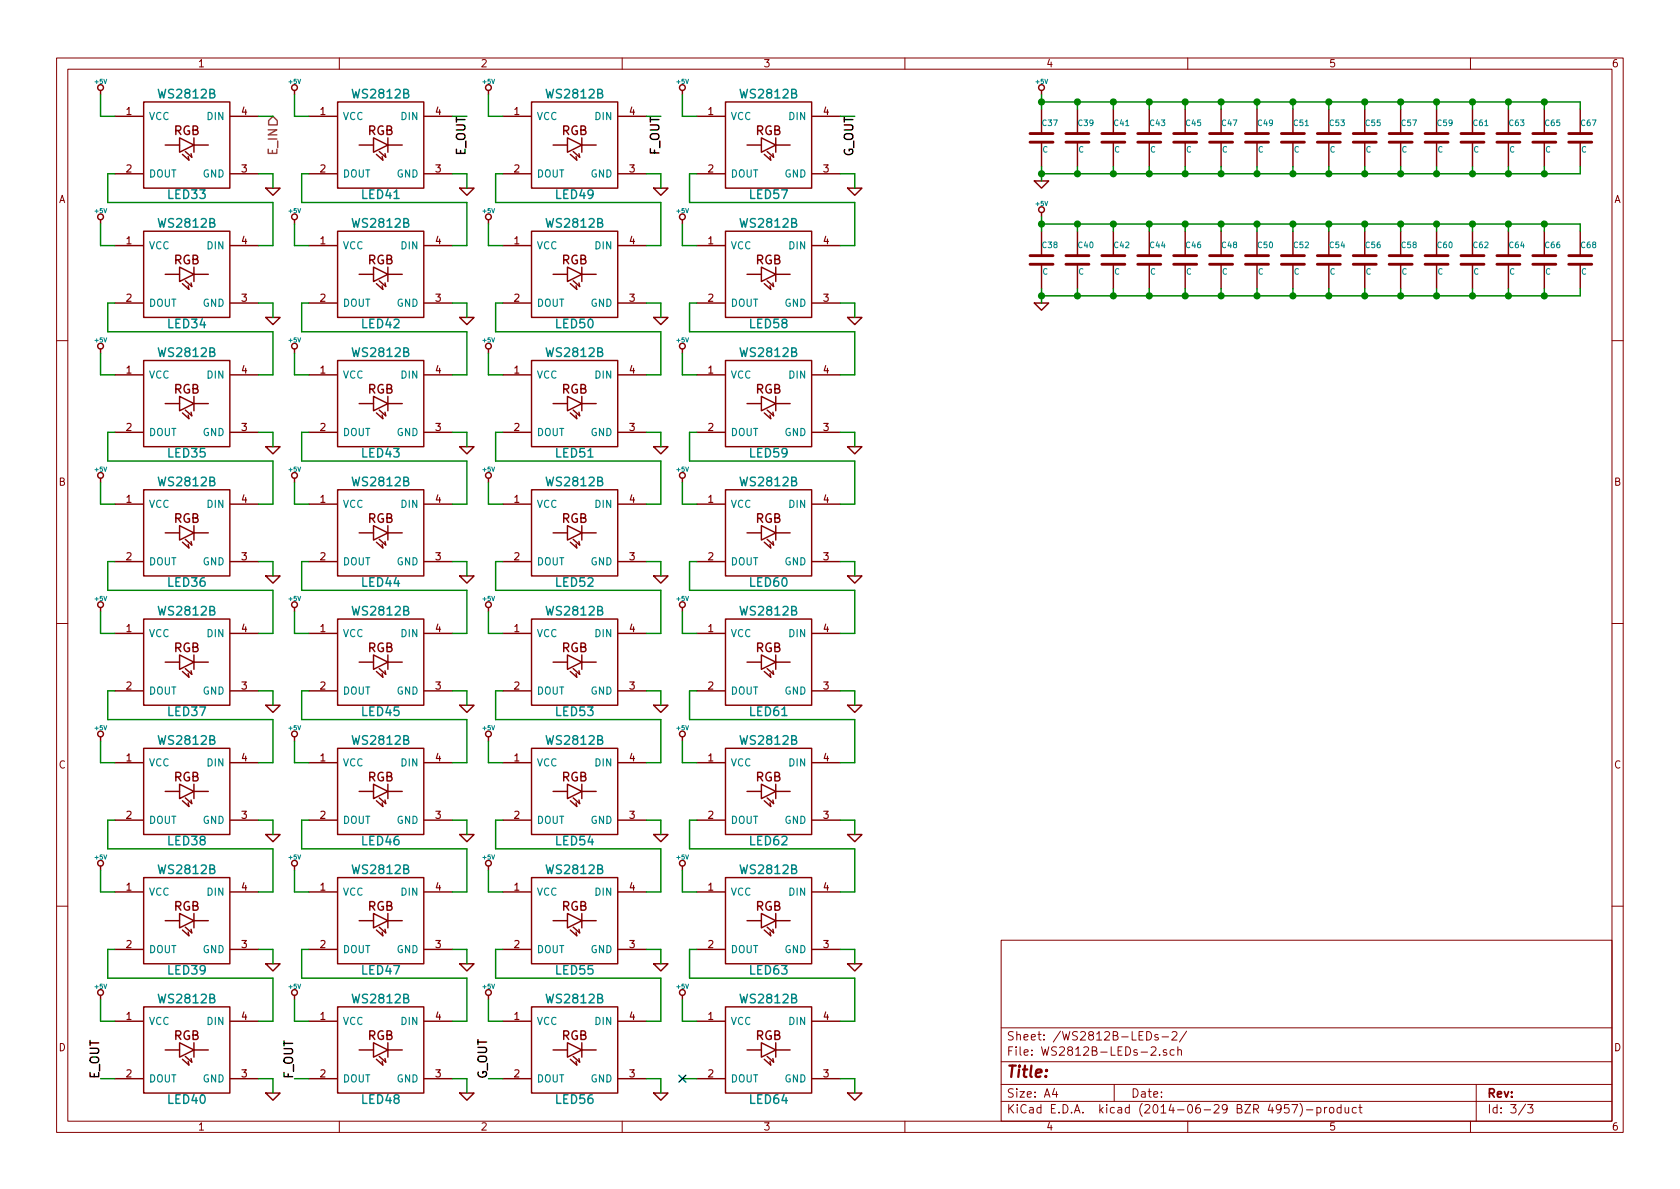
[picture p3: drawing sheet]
<svg xmlns="http://www.w3.org/2000/svg" width="297mm" height="210mm" viewBox="0 0 297 210" stroke-linecap="round" stroke-linejoin="round" font-family="sans-serif">
<g fill="none" stroke="#840000" stroke-width=".18">
<path d="M10 10.3h277v189.9h-277zM12 12.2h273v186.1h-273zM60 10.3v1.9M110 10.3v1.9M160 10.3v1.9M210 10.3v1.9M260 10.3v1.9M10 60.2h2M285 60.2h2M10 110.3h2M285 110.3h2M10 160.2h2"/>
<path d="M177 166.3h108v32h-108zM285 160.2h2M60 198.3v1.9M110 198.3v1.9M160 198.3v1.9M177 194.8h108M177 191.8h108M177 187.8h108M177 181.8h108M186.4 192.5l-.3 1h.9M186.8 193v1M197 191.8v3"/>
<path d="M202.7 182.4a.76 .76 0 0 1 .9 .8 .76 .76 0 0 1-.9 .7zM203.5 185.3l.3-.2h.3l.3 .4-.9 1.1h.9M204.7 183a.37 .37 0 0 0-.5 .1v.3l.5 .1 .1 .1-.2 .3-.4-.1M205 186.5v.1M205.5 183.4h1.1M206.2 185.7a.37 .37 0 0 0-.5 .1v.2l.5 .2 .1 .1-.2 .3-.4-.1M207.2 182.6l.3-.2h.3l.3 .4-.9 1.1h.9M207.6 185.7l-.4-.1-.3 .3 .1 .6 .2 .1 .4-.1M208.3 185.7l.2-.1 .3 .1 .1 .9M208.3 185.1v1.5M209.8 182.3l-1.3 2M210 198.3v1.9"/>
<path d="M227.9 195.3h-.7l-.1 .7 .2-.1 .5 .1 .1 .2v.5l-.2 .1-.6-.1M228.4 195.3h1l-.6 1.5M229.8 195.1a1.71 1.71 0 0 1 0 2.3M231 196.3h1.1M232.8 195.9l.5-.1 .3 .3-.2 .6h-.6M232.8 195.8v1.5M234.2 195.8v1M234.6 195.8l-.4 .3M235.1 196l.2-.2 .5 .2v.5l-.1 .2-.4 .1-.2-.1zM237.1 195.9l-.4-.1-.3 .3 .1 .6 .2 .1 .4-.1M237.1 195.3v1.5M237.8 195.8l.1 .9 .4 .1 .2-.1"/>
<path d="M238.5 195.8v1M239.8 195.9l-.4-.1-.3 .3 .1 .6 .2 .1 .4-.1M240.3 195.8h.5M240.5 195.3v1.3l.3 .2M260 198.3v1.9M261 191.8v6.5M269.7 195.2l-1.2 2M270.1 195.3h.9l-.5 .6 .5 .1v.7l-.2 .1-.7-.1"/>
</g>
<path d="M47.5 21.3l.8-.7 .7 .7v.8h-1.5z" fill="none" stroke="#848400" stroke-width=".25"/>
<g fill="none" stroke="#840000" stroke-width=".25">
<path d="M17.8 16v.8M25.4 18h15.2v15.3h-15.2zM52.1 16v.8M59.7 18h15.2v15.3h-15.2zM86.4 16v.8M94 18h15.2v15.3h-15.2zM120.6 16v.8M128.3 18h15.2v15.3h-15.2zM184.1 16v.8M184.1 19.3v4.3M190.5 19.3v4.3M196.8 19.3v4.3"/>
<path d="M203.2 19.3v4.3M209.5 19.3v4.3M215.9 19.3v4.3M222.2 19.3v4.3M228.6 19.3v4.3M234.9 19.3v4.3M241.3 19.3v4.3M247.6 19.3v4.3M254 19.3v4.3M260.3 19.3v4.3M266.7 19.3v4.3M273 19.3v4.3"/>
<path d="M279.4 19.3v4.3M17.8 38.9v.7M20.3 20.6h5M20.3 30.7h5M29.2 25.6h2.5M31.7 24.4l2.6 1.2-2.6 1.3zM32.3 27.3l1.1 1-.1-.6M32.8 26.8l1.1 1-.1-.6M34.3 24.4v2.5zM34.3 25.6h2.5M40.7 20.6h5M40.7 30.7h5"/>
<path d="M47 33.3h2.5l-1.2 1.2zM52.1 38.9v.7M54.6 20.6h5M54.6 30.7h5M63.5 25.6h2.5M66 24.4l2.6 1.2-2.6 1.3zM66.5 27.3l1.2 1-.1-.6M67.1 26.8l1.1 1-.1-.6M68.6 24.4v2.5zM68.6 25.6h2.5M75 20.6h5M75 30.7h5"/>
<path d="M81.3 33.3h2.5l-1.3 1.2zM86.4 38.9v.7M88.9 20.6h5M88.9 30.7h5M97.8 25.6h2.5M100.3 24.4l2.6 1.2-2.6 1.3zM100.8 27.3l1.2 1-.1-.6M101.3 26.8l1.2 1-.1-.6M102.9 24.4v2.5zM102.9 25.6h2.5M109.3 20.6h5M109.3 30.7h5"/>
<path d="M115.6 33.3h2.5l-1.3 1.2zM120.6 38.9v.7M123.2 20.6h5M123.2 30.7h5M132.1 25.6h2.5M134.6 24.4l2.6 1.2-2.6 1.3zM135.1 27.3l1.2 1-.2-.6M135.6 26.8l1.2 1-.1-.6M137.2 24.4v2.5zM137.2 25.6h2.5M143.6 20.6h5M143.6 30.7h5"/>
<path d="M149.9 33.3h2.5l-1.3 1.2zM182.9 32h2.5l-1.3 1.3zM184.1 37.6v.7M184.1 25.1v4.4M190.5 25.1v4.4M196.8 25.1v4.4M203.2 25.1v4.4M209.5 25.1v4.4M215.9 25.1v4.4M222.2 25.1v4.4M228.6 25.1v4.4M234.9 25.1v4.4"/>
<path d="M241.3 25.1v4.4M247.6 25.1v4.4M254 25.1v4.4M260.3 25.1v4.4M266.7 25.1v4.4M273 25.1v4.4M279.4 25.1v4.4M20.3 43.4h5M20.3 53.6h5M25.4 40.9h15.2v15.2h-15.2zM29.2 48.5h2.5M31.7 47.2l2.6 1.3-2.6 1.3z"/>
<path d="M32.3 50.2l1.1 1-.1-.7M32.8 49.7l1.1 1-.1-.7M34.3 47.2v2.6zM34.3 48.5h2.5M40.7 43.4h5M40.7 53.6h5M47 56.1h2.5l-1.2 1.3zM54.6 43.4h5M54.6 53.6h5M59.7 40.9h15.2v15.2h-15.2zM63.5 48.5h2.5M66 47.2l2.6 1.3-2.6 1.3z"/>
<path d="M66.5 50.2l1.2 1-.1-.7M67.1 49.7l1.1 1-.1-.7M68.6 47.2v2.6zM68.6 48.5h2.5M75 43.4h5M75 53.6h5M81.3 56.1h2.5l-1.3 1.3zM88.9 43.4h5M88.9 53.6h5M94 40.9h15.2v15.2h-15.2zM97.8 48.5h2.5M100.3 47.2l2.6 1.3-2.6 1.3z"/>
<path d="M100.8 50.2l1.2 1-.1-.7M101.3 49.7l1.2 1-.1-.7M102.9 47.2v2.6zM102.9 48.5h2.5M109.3 43.4h5M109.3 53.6h5M115.6 56.1h2.5l-1.3 1.3zM123.2 43.4h5M123.2 53.6h5M128.3 40.9h15.2v15.2h-15.2zM132.1 48.5h2.5M134.6 47.2l2.6 1.3-2.6 1.3z"/>
<path d="M135.1 50.2l1.2 1-.2-.7M135.6 49.7l1.2 1-.1-.7M137.2 47.2v2.6zM137.2 48.5h2.5M143.6 43.4h5M143.6 53.6h5M149.9 56.1h2.5l-1.3 1.3zM182.9 53.6h2.5l-1.3 1.3zM184.1 40.9v4.3M184.1 46.7v4.3M190.5 40.9v4.3M190.5 46.7v4.3"/>
<path d="M196.8 40.9v4.3M196.8 46.7v4.3M203.2 40.9v4.3M203.2 46.7v4.3M209.5 40.9v4.3M209.5 46.7v4.3M215.9 40.9v4.3M215.9 46.7v4.3M222.2 40.9v4.3M222.2 46.7v4.3M228.6 40.9v4.3M228.6 46.7v4.3"/>
<path d="M234.9 40.9v4.3M234.9 46.7v4.3M241.3 40.9v4.3M241.3 46.7v4.3M247.6 40.9v4.3M247.6 46.7v4.3M254 40.9v4.3M254 46.7v4.3M260.3 40.9v4.3M260.3 46.7v4.3M266.7 40.9v4.3M266.7 46.7v4.3"/>
<path d="M273 40.9v4.3M273 46.7v4.3M279.4 40.9v4.3M279.4 46.7v4.3M17.8 61.7v.8M20.3 66.3h5M20.3 76.4h5M25.4 63.7h15.2v15.3h-15.2zM29.2 71.4h2.5M31.7 70.1l2.6 1.3-2.6 1.2zM32.3 73l1.1 1-.1-.6M32.8 72.5l1.1 1-.1-.6"/>
<path d="M34.3 70.1v2.5zM34.3 71.4h2.5M40.7 66.3h5M40.7 76.4h5M47 79h2.5l-1.2 1.3zM52.1 61.7v.8M54.6 66.3h5M54.6 76.4h5M59.7 63.7h15.2v15.3h-15.2zM63.5 71.4h2.5M66 70.1l2.6 1.3-2.6 1.2zM66.5 73l1.2 1-.1-.6"/>
<path d="M67.1 72.5l1.1 1-.1-.6M68.6 70.1v2.5zM68.6 71.4h2.5M75 66.3h5M75 76.4h5M81.3 79h2.5l-1.3 1.3zM86.4 61.7v.8M88.9 66.3h5M88.9 76.4h5M94 63.7h15.2v15.3h-15.2zM97.8 71.4h2.5M100.3 70.1l2.6 1.3-2.6 1.2z"/>
<path d="M100.8 73l1.2 1-.1-.6M101.3 72.5l1.2 1-.1-.6M102.9 70.1v2.5zM102.9 71.4h2.5M109.3 66.3h5M109.3 76.4h5M115.6 79h2.5l-1.3 1.3zM120.6 61.7v.8M123.2 66.3h5M123.2 76.4h5M128.3 63.7h15.2v15.3h-15.2zM132.1 71.4h2.5"/>
<path d="M134.6 70.1l2.6 1.3-2.6 1.2zM135.1 73l1.2 1-.2-.6M135.6 72.5l1.2 1-.1-.6M137.2 70.1v2.5zM137.2 71.4h2.5M143.6 66.3h5M143.6 76.4h5M149.9 79h2.5l-1.3 1.3zM17.8 84.6v.7M20.3 89.1h5M20.3 99.3h5M25.4 86.6h15.2v15.2h-15.2z"/>
<path d="M29.2 94.2h2.5M31.7 93l2.6 1.2-2.6 1.3zM32.3 95.9l1.1 1-.1-.6M32.8 95.4l1.1 1-.1-.6M34.3 93v2.5zM34.3 94.2h2.5M40.7 89.1h5M40.7 99.3h5M52.1 84.6v.7M54.6 89.1h5M54.6 99.3h5M59.7 86.6h15.2v15.2h-15.2z"/>
<path d="M63.5 94.2h2.5M66 93l2.6 1.2-2.6 1.3zM66.5 95.9l1.2 1-.1-.6M67.1 95.4l1.1 1-.1-.6M68.6 93v2.5zM68.6 94.2h2.5M75 89.1h5M75 99.3h5M86.4 84.6v.7M88.9 89.1h5M88.9 99.3h5M94 86.6h15.2v15.2h-15.2z"/>
<path d="M97.8 94.2h2.5M100.3 93l2.6 1.2-2.6 1.3zM100.8 95.9l1.2 1-.1-.6M101.3 95.4l1.2 1-.1-.6M102.9 93v2.5zM102.9 94.2h2.5M109.3 89.1h5M109.3 99.3h5M120.6 84.6v.7M123.2 89.1h5M123.2 99.3h5M128.3 86.6h15.2v15.2h-15.2z"/>
<path d="M132.1 94.2h2.5M134.6 93l2.6 1.2-2.6 1.3zM135.1 95.9l1.2 1-.2-.6M135.6 95.4l1.2 1-.1-.6M137.2 93v2.5zM137.2 94.2h2.5M143.6 89.1h5M143.6 99.3h5M17.8 107.4v.8M20.3 112h5M25.4 109.5h15.2v15.2h-15.2zM29.2 117.1h2.5"/>
<path d="M31.7 115.8l2.6 1.3-2.6 1.3zM32.3 118.7l1.1 1.1-.1-.7M32.8 118.2l1.1 1-.1-.6M34.3 115.8v2.6zM34.3 117.1h2.5M40.7 112h5M47 101.8h2.5l-1.2 1.3zM52.1 107.4v.8M54.6 112h5M59.7 109.5h15.2v15.2h-15.2zM63.5 117.1h2.5M66 115.8l2.6 1.3-2.6 1.3z"/>
<path d="M66.5 118.7l1.2 1.1-.1-.7M67.1 118.2l1.1 1-.1-.6M68.6 115.8v2.6zM68.6 117.1h2.5M75 112h5M81.3 101.8h2.5l-1.3 1.3zM86.4 107.4v.8M88.9 112h5M94 109.5h15.2v15.2h-15.2zM97.8 117.1h2.5M100.3 115.8l2.6 1.3-2.6 1.3zM100.8 118.7l1.2 1.1-.1-.7"/>
<path d="M101.3 118.2l1.2 1-.1-.6M102.9 115.8v2.6zM102.9 117.1h2.5M109.3 112h5M115.6 101.8h2.5l-1.3 1.3zM120.6 107.4v.8M123.2 112h5M128.3 109.5h15.2v15.2h-15.2zM132.1 117.1h2.5M134.6 115.8l2.6 1.3-2.6 1.3zM135.1 118.7l1.2 1.1-.2-.7M135.6 118.2l1.2 1-.1-.6"/>
<path d="M137.2 115.8v2.6zM137.2 117.1h2.5M143.6 112h5M149.9 101.8h2.5l-1.3 1.3zM17.8 130.3v.8M20.3 122.2h5M20.3 134.9h5M25.4 132.3h15.2v15.3h-15.2zM29.2 139.9h2.5M31.7 138.7l2.6 1.2-2.6 1.3zM34.3 138.7v2.5zM34.3 139.9h2.5"/>
<path d="M40.7 122.2h5M40.7 134.9h5M47 124.7h2.5l-1.2 1.3zM52.1 130.3v.8M54.6 122.2h5M54.6 134.9h5M59.7 132.3h15.2v15.3h-15.2zM63.5 139.9h2.5M66 138.7l2.6 1.2-2.6 1.3zM68.6 138.7v2.5zM68.6 139.9h2.5M75 122.2h5"/>
<path d="M75 134.9h5M81.3 124.7h2.5l-1.3 1.3zM86.4 130.3v.8M88.9 122.2h5M88.9 134.9h5M94 132.3h15.2v15.3h-15.2zM97.8 139.9h2.5M100.3 138.7l2.6 1.2-2.6 1.3zM102.9 138.7v2.5zM102.9 139.9h2.5M109.3 122.2h5M109.3 134.9h5"/>
<path d="M115.6 124.7h2.5l-1.3 1.3zM120.6 130.3v.8M123.2 122.2h5M123.2 134.9h5M128.3 132.3h15.2v15.3h-15.2zM132.1 139.9h2.5M134.6 138.7l2.6 1.2-2.6 1.3zM137.2 138.7v2.5zM137.2 139.9h2.5M143.6 122.2h5M143.6 134.9h5M149.9 124.7h2.5l-1.3 1.3z"/>
<path d="M17.8 153.2v.7M20.3 145h5M20.3 157.7h5M25.4 155.2h15.2v15.2h-15.2zM32.3 141.6l1.1 1-.1-.6M32.8 141.1l1.1 1-.1-.6M40.7 145h5M40.7 157.7h5M47 147.6h2.5l-1.2 1.2zM52.1 153.2v.7M54.6 145h5M54.6 157.7h5"/>
<path d="M59.7 155.2h15.2v15.2h-15.2zM66.5 141.6l1.2 1-.1-.6M67.1 141.1l1.1 1-.1-.6M75 145h5M75 157.7h5M81.3 147.6h2.5l-1.3 1.2zM86.4 153.2v.7M88.9 145h5M88.9 157.7h5M94 155.2h15.2v15.2h-15.2zM100.8 141.6l1.2 1-.1-.6M101.3 141.1l1.2 1-.1-.6"/>
<path d="M109.3 145h5M109.3 157.7h5M115.6 147.6h2.5l-1.3 1.2zM120.6 153.2v.7M123.2 145h5M123.2 157.7h5M128.3 155.2h15.2v15.2h-15.2zM135.1 141.6l1.2 1-.2-.6M135.6 141.1l1.2 1-.1-.6M143.6 145h5M143.6 157.7h5M149.9 147.6h2.5l-1.3 1.2z"/>
<path d="M17.8 176v.8M20.3 167.9h5M25.4 178h15.2v15.3h-15.2zM29.2 162.8h2.5M31.7 161.5l2.6 1.3-2.6 1.3zM32.3 164.5l1.1 1-.1-.7M32.8 164l1.1 1-.1-.7M34.3 161.5v2.6zM34.3 162.8h2.5M40.7 167.9h5M47 170.4h2.5l-1.2 1.3zM52.1 176v.8"/>
<path d="M54.6 167.9h5M59.7 178h15.2v15.3h-15.2zM63.5 162.8h2.5M66 161.5l2.6 1.3-2.6 1.3zM66.5 164.5l1.2 1-.1-.7M67.1 164l1.1 1-.1-.7M68.6 161.5v2.6zM68.6 162.8h2.5M75 167.9h5M81.3 170.4h2.5l-1.3 1.3zM86.4 176v.8M88.9 167.9h5"/>
<path d="M94 178h15.2v15.3h-15.2zM97.8 162.8h2.5M100.3 161.5l2.6 1.3-2.6 1.3zM100.8 164.5l1.2 1-.1-.7M101.3 164l1.2 1-.1-.7M102.9 161.5v2.6zM102.9 162.8h2.5M109.3 167.9h5M115.6 170.4h2.5l-1.3 1.3zM120.6 176v.8M123.2 167.9h5M128.3 178h15.2v15.3h-15.2z"/>
<path d="M132.1 162.8h2.5M134.6 161.5l2.6 1.3-2.6 1.3zM135.1 164.5l1.2 1-.2-.7M135.6 164l1.2 1-.1-.7M137.2 161.5v2.6zM137.2 162.8h2.5M143.6 167.9h5M149.9 170.4h2.5l-1.3 1.3zM20.3 180.6h5M20.3 190.7h5M29.2 185.7h2.5M31.7 184.4l2.6 1.3-2.6 1.2z"/>
<path d="M32.3 187.3l1.1 1-.1-.6M32.8 186.8l1.1 1-.1-.6M34.3 184.4v2.5zM34.3 185.7h2.5M40.7 180.6h5M40.7 190.7h5M47 193.3h2.5l-1.2 1.3zM54.6 180.6h5M54.6 190.7h5M63.5 185.7h2.5M66 184.4l2.6 1.3-2.6 1.2zM66.5 187.3l1.2 1-.1-.6"/>
<path d="M67.1 186.8l1.1 1-.1-.6M68.6 184.4v2.5zM68.6 185.7h2.5M75 180.6h5M75 190.7h5M81.3 193.3h2.5l-1.3 1.3zM88.9 180.6h5M88.9 190.7h5M97.8 185.7h2.5M100.3 184.4l2.6 1.3-2.6 1.2zM100.8 187.3l1.2 1-.1-.6M101.3 186.8l1.2 1-.1-.6"/>
<path d="M102.9 184.4v2.5zM102.9 185.7h2.5M109.3 180.6h5M109.3 190.7h5M115.6 193.3h2.5l-1.3 1.3zM123.2 180.6h5M123.2 190.7h5M132.1 185.7h2.5M134.6 184.4l2.6 1.3-2.6 1.2zM135.1 187.3l1.2 1-.2-.6M135.6 186.8l1.2 1-.1-.6M137.2 184.4v2.5z"/>
<path d="M137.2 185.7h2.5M143.6 180.6h5M143.6 190.7h5M149.9 193.3h2.5l-1.3 1.3z"/>
<circle cx="17.8" cy="15.5" r=".51"/>
<circle cx="52.1" cy="15.5" r=".51"/>
<circle cx="86.4" cy="15.5" r=".51"/>
<circle cx="120.7" cy="15.5" r=".51"/>
<circle cx="184.2" cy="15.5" r=".51"/>
<circle cx="17.8" cy="38.3" r=".51"/>
<circle cx="52.1" cy="38.3" r=".51"/>
<circle cx="86.4" cy="38.3" r=".51"/>
<circle cx="120.7" cy="38.3" r=".51"/>
<circle cx="184.2" cy="37.1" r=".51"/>
<circle cx="17.8" cy="61.2" r=".51"/>
<circle cx="52.1" cy="61.2" r=".51"/>
<circle cx="86.4" cy="61.2" r=".51"/>
<circle cx="120.7" cy="61.2" r=".51"/>
<circle cx="17.8" cy="84.1" r=".51"/>
<circle cx="52.1" cy="84.1" r=".51"/>
<circle cx="86.4" cy="84.1" r=".51"/>
<circle cx="120.7" cy="84.1" r=".51"/>
<circle cx="17.8" cy="106.9" r=".51"/>
<circle cx="52.1" cy="106.9" r=".51"/>
<circle cx="86.4" cy="106.9" r=".51"/>
<circle cx="120.7" cy="106.9" r=".51"/>
<circle cx="17.8" cy="129.8" r=".51"/>
<circle cx="52.1" cy="129.8" r=".51"/>
<circle cx="86.4" cy="129.8" r=".51"/>
<circle cx="120.7" cy="129.8" r=".51"/>
<circle cx="17.8" cy="152.6" r=".51"/>
<circle cx="52.1" cy="152.6" r=".51"/>
<circle cx="86.4" cy="152.6" r=".51"/>
<circle cx="120.7" cy="152.6" r=".51"/>
<circle cx="17.8" cy="175.5" r=".51"/>
<circle cx="52.1" cy="175.5" r=".51"/>
<circle cx="86.4" cy="175.5" r=".51"/>
<circle cx="120.7" cy="175.5" r=".51"/>
</g>
<g fill="none" stroke="#840000" stroke-width=".51">
<path d="M182.1 25.1h4.1M182.1 23.6h4.1M188.5 25.1h4M188.5 23.6h4M194.8 25.1h4.1M194.8 23.6h4.1M201.2 25.1h4M201.2 23.6h4M207.5 25.1h4.1M207.5 23.6h4.1M213.9 25.1h4M213.9 23.6h4"/>
<path d="M220.2 25.1h4.1M220.2 23.6h4.1M226.6 25.1h4M226.6 23.6h4M232.9 25.1h4.1M232.9 23.6h4.1M239.3 25.1h4M239.3 23.6h4M245.6 25.1h4.1M245.6 23.6h4.1M252 25.1h4M252 23.6h4"/>
<path d="M258.3 25.1h4.1M258.3 23.6h4.1M264.7 25.1h4M264.7 23.6h4M271 25.1h4.1M271 23.6h4.1M277.4 25.1h4M277.4 23.6h4M182.1 46.7h4.1M182.1 45.2h4.1M188.5 46.7h4M188.5 45.2h4"/>
<path d="M194.8 46.7h4.1M194.8 45.2h4.1M201.2 46.7h4M201.2 45.2h4M207.5 46.7h4.1M207.5 45.2h4.1M213.9 46.7h4M213.9 45.2h4M220.2 46.7h4.1M220.2 45.2h4.1M226.6 46.7h4M226.6 45.2h4"/>
<path d="M232.9 46.7h4.1M232.9 45.2h4.1M239.3 46.7h4M239.3 45.2h4M245.6 46.7h4.1M245.6 45.2h4.1M252 46.7h4M252 45.2h4M258.3 46.7h4.1M258.3 45.2h4.1M264.7 46.7h4M264.7 45.2h4"/>
<path d="M271 46.7h4.1M271 45.2h4.1M277.4 46.7h4M277.4 45.2h4"/>
</g>
<g fill="none" stroke="#008400" stroke-width=".25">
<path d="M17.8 16.8v3.8h2.5M52.1 16.8v3.8h2.5M86.4 16.8v3.8h2.5M120.6 16.8v3.8h2.6M184.1 16.8v2.5M184.1 18h95.3v1.3M190.5 18v1.3M196.8 18v1.3M203.2 18v1.3M209.5 18v1.3M215.9 18v1.3M222.2 18v1.3"/>
<path d="M228.6 18v1.3M234.9 18v1.3M241.3 18v1.3M247.6 18v1.3M254 18v1.3M260.3 18v1.3M266.7 18v1.3M273 18v1.3M17.8 39.6v3.8h2.5M20.3 30.7h-1.3v5.1h29.3v7.6h-2.6M45.7 20.6h2.6M45.7 30.7h2.6v2.6"/>
<path d="M52.1 39.6v3.8h2.5M54.6 30.7h-1.3v5.1h29.2v7.6h-2.5M80 30.7h2.5v2.6M86.4 39.6v3.8h2.5M88.9 30.7h-1.3v5.1h29.2v7.6h-2.5M114.3 30.7h2.5v2.6M120.6 39.6v3.8h2.6M123.2 30.7h-1.3v5.1h29.2v7.6h-2.5M148.6 30.7h2.5v2.6M184.1 29.5v2.5M184.1 38.3v2.6M184.1 39.6h95.3v1.3"/>
<path d="M190.5 29.5v1.2M190.5 39.6v1.3M196.8 29.5v1.2M196.8 39.6v1.3M203.2 29.5v1.2M203.2 39.6v1.3M209.5 29.5v1.2M209.5 39.6v1.3M215.9 29.5v1.2M215.9 39.6v1.3M222.2 29.5v1.2M222.2 39.6v1.3"/>
<path d="M228.6 29.5v1.2M228.6 39.6v1.3M234.9 29.5v1.2M234.9 39.6v1.3M241.3 29.5v1.2M241.3 39.6v1.3M247.6 29.5v1.2M247.6 39.6v1.3M254 29.5v1.2M254 39.6v1.3M260.3 29.5v1.2M260.3 39.6v1.3"/>
<path d="M266.7 29.5v1.2M266.7 39.6v1.3M273 29.5v1.2M273 39.6v1.3M279.4 29.5v1.2h-95.3M20.3 53.6h-1.3v5.1h29.3v7.6h-2.6M45.7 53.6h2.6v2.5M54.6 53.6h-1.3v5.1h29.2v7.6h-2.5M80 53.6h2.5v2.5M88.9 53.6h-1.3v5.1h29.2v7.6h-2.5M114.3 53.6h2.5v2.5M123.2 53.6h-1.3v5.1h29.2v7.6h-2.5"/>
<path d="M148.6 53.6h2.5v2.5M184.1 51v2.6M190.5 51v1.3M196.8 51v1.3M203.2 51v1.3M209.5 51v1.3M215.9 51v1.3M222.2 51v1.3M228.6 51v1.3M234.9 51v1.3M241.3 51v1.3M247.6 51v1.3"/>
<path d="M254 51v1.3M260.3 51v1.3M266.7 51v1.3M273 51v1.3M279.4 51v1.3h-95.3M17.8 62.5v3.8h2.5M20.3 76.4h-1.3v5.1h29.3v7.6h-2.6M45.7 76.4h2.6v2.6M52.1 62.5v3.8h2.5M54.6 76.4h-1.3v5.1h29.2v7.6h-2.5M80 76.4h2.5v2.6M86.4 62.5v3.8h2.5"/>
<path d="M88.9 76.4h-1.3v5.1h29.2v7.6h-2.5M114.3 76.4h2.5v2.6M120.6 62.5v3.8h2.6M123.2 76.4h-1.3v5.1h29.2v7.6h-2.5M148.6 76.4h2.5v2.6M17.8 85.3v3.8h2.5M20.3 99.3h-1.3v5.1h29.3v7.6h-2.6M45.7 99.3h2.6v2.5M52.1 85.3v3.8h2.5M54.6 99.3h-1.3v5.1h29.2v7.6h-2.5M80 99.3h2.5v2.5M86.4 85.3v3.8h2.5"/>
<path d="M88.9 99.3h-1.3v5.1h29.2v7.6h-2.5M114.3 99.3h2.5v2.5M120.6 85.3v3.8h2.6M123.2 99.3h-1.3v5.1h29.2v7.6h-2.5M148.6 99.3h2.5v2.5M17.8 108.2v3.8h2.5M52.1 108.2v3.8h2.5M86.4 108.2v3.8h2.5M120.6 108.2v3.8h2.6M17.8 131.1v3.8h2.5M20.3 122.2h-1.3v5h29.3v7.7h-2.6M45.7 122.2h2.6v2.5"/>
<path d="M52.1 131.1v3.8h2.5M54.6 122.2h-1.3v5h29.2v7.7h-2.5M80 122.2h2.5v2.5M86.4 131.1v3.8h2.5M88.9 122.2h-1.3v5h29.2v7.7h-2.5M114.3 122.2h2.5v2.5M120.6 131.1v3.8h2.6M123.2 122.2h-1.3v5h29.2v7.7h-2.5M148.6 122.2h2.5v2.5M17.8 153.9v3.8h2.5M20.3 145h-1.3v5.1h29.3v7.6h-2.6M45.7 145h2.6v2.6"/>
<path d="M52.1 153.9v3.8h2.5M54.6 145h-1.3v5.1h29.2v7.6h-2.5M80 145h2.5v2.6M86.4 153.9v3.8h2.5M88.9 145h-1.3v5.1h29.2v7.6h-2.5M114.3 145h2.5v2.6M120.6 153.9v3.8h2.6M123.2 145h-1.3v5.1h29.2v7.6h-2.5M148.6 145h2.5v2.6M17.8 176.8v3.8h2.5M20.3 167.9h-1.3v5.1h29.3v7.6h-2.6M45.7 167.9h2.6v2.5"/>
<path d="M52.1 176.8v3.8h2.5M54.6 167.9h-1.3v5.1h29.2v7.6h-2.5M80 167.9h2.5v2.5M86.4 176.8v3.8h2.5M88.9 167.9h-1.3v5.1h29.2v7.6h-2.5M114.3 167.9h2.5v2.5M120.6 176.8v3.8h2.6M123.2 167.9h-1.3v5.1h29.2v7.6h-2.5M148.6 167.9h2.5v2.5M17.8 190.7h2.5M45.7 190.7h2.6v2.6M52.1 190.7h2.5"/>
<path d="M80 190.7h2.5v2.6M86.4 190.7h2.5M114.3 190.7h2.5v2.6M120.6 190.7h2.6M148.6 190.7h2.5v2.6"/>
</g>
<g fill="#008400" stroke="#008400" stroke-width=".25">
<circle cx="184.2" cy="18" r=".51"/>
<circle cx="184.2" cy="30.7" r=".51"/>
<circle cx="184.2" cy="52.3" r=".51"/>
<circle cx="184.2" cy="39.6" r=".51"/>
<circle cx="190.5" cy="18" r=".51"/>
<circle cx="196.9" cy="18" r=".51"/>
<circle cx="203.2" cy="18" r=".51"/>
<circle cx="209.6" cy="18" r=".51"/>
<circle cx="209.6" cy="30.7" r=".51"/>
<circle cx="203.2" cy="30.7" r=".51"/>
<circle cx="196.9" cy="30.7" r=".51"/>
<circle cx="190.5" cy="30.7" r=".51"/>
<circle cx="215.9" cy="18" r=".51"/>
<circle cx="215.9" cy="30.7" r=".51"/>
<circle cx="222.3" cy="30.7" r=".51"/>
<circle cx="222.3" cy="18" r=".51"/>
<circle cx="228.6" cy="18" r=".51"/>
<circle cx="228.6" cy="30.7" r=".51"/>
<circle cx="235" cy="30.7" r=".51"/>
<circle cx="235" cy="18" r=".51"/>
<circle cx="241.3" cy="18" r=".51"/>
<circle cx="241.3" cy="30.7" r=".51"/>
<circle cx="247.7" cy="30.7" r=".51"/>
<circle cx="247.7" cy="18" r=".51"/>
<circle cx="254" cy="18" r=".51"/>
<circle cx="254" cy="30.7" r=".51"/>
<circle cx="260.3" cy="30.7" r=".51"/>
<circle cx="260.3" cy="18" r=".51"/>
<circle cx="266.7" cy="18" r=".51"/>
<circle cx="266.7" cy="30.7" r=".51"/>
<circle cx="273" cy="30.7" r=".51"/>
<circle cx="273" cy="18" r=".51"/>
<circle cx="190.5" cy="39.6" r=".51"/>
<circle cx="196.9" cy="39.6" r=".51"/>
<circle cx="203.2" cy="39.6" r=".51"/>
<circle cx="209.6" cy="39.6" r=".51"/>
<circle cx="215.9" cy="39.6" r=".51"/>
<circle cx="222.3" cy="39.6" r=".51"/>
<circle cx="228.6" cy="39.6" r=".51"/>
<circle cx="235" cy="39.6" r=".51"/>
<circle cx="241.3" cy="39.6" r=".51"/>
<circle cx="247.7" cy="39.6" r=".51"/>
<circle cx="254" cy="39.6" r=".51"/>
<circle cx="260.3" cy="39.6" r=".51"/>
<circle cx="266.7" cy="39.6" r=".51"/>
<circle cx="273" cy="39.6" r=".51"/>
<circle cx="273" cy="52.3" r=".51"/>
<circle cx="266.7" cy="52.3" r=".51"/>
<circle cx="260.3" cy="52.3" r=".51"/>
<circle cx="254" cy="52.3" r=".51"/>
<circle cx="247.7" cy="52.3" r=".51"/>
<circle cx="241.3" cy="52.3" r=".51"/>
<circle cx="235" cy="52.3" r=".51"/>
<circle cx="228.6" cy="52.3" r=".51"/>
<circle cx="222.3" cy="52.3" r=".51"/>
<circle cx="190.5" cy="52.3" r=".51"/>
<circle cx="196.9" cy="52.3" r=".51"/>
<circle cx="203.2" cy="52.3" r=".51"/>
<circle cx="209.6" cy="52.3" r=".51"/>
<circle cx="215.9" cy="52.3" r=".51"/>
</g>
<path d="M120 190.1l1.3 1.3M121.3 190.1l-1.3 1.3" fill="none" stroke="#000084" stroke-width=".25"/>
<text font-size="2.8" fill="#840000" x="178" y="190.5">Title:</text>
<g font-size="2.1" fill="#008484">
<text x="28.2" y="17.4">WS2812B</text>
<text x="62.5" y="17.4">WS2812B</text>
<text x="96.8" y="17.4">WS2812B</text>
<text x="131.1" y="17.4">WS2812B</text>
<text x="29.7" y="35.2">LED33</text>
<text x="64" y="35.2">LED41</text>
<text x="98.3" y="35.2">LED49</text>
<text x="132.6" y="35.2">LED57</text>
<text x="28.2" y="40.3">WS2812B</text>
<text x="62.5" y="40.3">WS2812B</text>
<text x="96.8" y="40.3">WS2812B</text>
<text x="131.1" y="40.3">WS2812B</text>
<text x="29.7" y="58">LED34</text>
<text x="64" y="58">LED42</text>
<text x="98.3" y="58">LED50</text>
<text x="132.6" y="58">LED58</text>
<text x="28.2" y="63.1">WS2812B</text>
<text x="62.5" y="63.1">WS2812B</text>
<text x="96.8" y="63.1">WS2812B</text>
<text x="131.1" y="63.1">WS2812B</text>
<text x="29.7" y="80.9">LED35</text>
<text x="64" y="80.9">LED43</text>
<text x="98.3" y="80.9">LED51</text>
<text x="132.6" y="80.9">LED59</text>
<text x="28.2" y="86">WS2812B</text>
<text x="62.5" y="86">WS2812B</text>
<text x="96.8" y="86">WS2812B</text>
<text x="131.1" y="86">WS2812B</text>
<text x="29.7" y="103.8">LED36</text>
<text x="64" y="103.8">LED44</text>
<text x="98.3" y="103.8">LED52</text>
<text x="132.6" y="103.8">LED60</text>
<text x="28.2" y="108.8">WS2812B</text>
<text x="62.5" y="108.8">WS2812B</text>
<text x="96.8" y="108.8">WS2812B</text>
<text x="131.1" y="108.8">WS2812B</text>
<text x="28.2" y="131.7">WS2812B</text>
<text x="29.7" y="126.6">LED37</text>
<text x="62.5" y="131.7">WS2812B</text>
<text x="64" y="126.6">LED45</text>
<text x="96.8" y="131.7">WS2812B</text>
<text x="98.3" y="126.6">LED53</text>
<text x="131.1" y="131.7">WS2812B</text>
<text x="132.6" y="126.6">LED61</text>
<text x="29.7" y="149.5">LED38</text>
<text x="64" y="149.5">LED46</text>
<text x="98.3" y="149.5">LED54</text>
<text x="132.6" y="149.5">LED62</text>
<text x="28.2" y="154.6">WS2812B</text>
<text x="62.5" y="154.6">WS2812B</text>
<text x="96.8" y="154.6">WS2812B</text>
<text x="131.1" y="154.6">WS2812B</text>
<text x="29.7" y="172.3">LED39</text>
<text x="64" y="172.3">LED47</text>
<text x="98.3" y="172.3">LED55</text>
<text x="132.6" y="172.3">LED63</text>
<text x="28.2" y="177.4">WS2812B</text>
<text x="62.5" y="177.4">WS2812B</text>
<text x="96.8" y="177.4">WS2812B</text>
<text x="131.1" y="177.4">WS2812B</text>
<text x="29.7" y="195.2">LED40</text>
<text x="64" y="195.2">LED48</text>
<text x="98.3" y="195.2">LED56</text>
<text x="132.6" y="195.2">LED64</text>
</g>
<g font-size="2.1" fill="#840000">
<text x="30.7" y="23.9">RGB</text>
<text x="64.9" y="23.9">RGB</text>
<text x="99.2" y="23.9">RGB</text>
<text x="133.5" y="23.9">RGB</text>
<text x="30.7" y="46.7">RGB</text>
<text x="64.9" y="46.7">RGB</text>
<text x="99.2" y="46.7">RGB</text>
<text x="133.5" y="46.7">RGB</text>
<text x="30.7" y="69.6">RGB</text>
<text x="64.9" y="69.6">RGB</text>
<text x="99.2" y="69.6">RGB</text>
<text x="133.5" y="69.6">RGB</text>
<text x="30.7" y="92.5">RGB</text>
<text x="64.9" y="92.5">RGB</text>
<text x="99.2" y="92.5">RGB</text>
<text x="133.5" y="92.5">RGB</text>
<text x="30.7" y="115.3">RGB</text>
<text x="64.9" y="115.3">RGB</text>
<text x="99.2" y="115.3">RGB</text>
<text x="133.5" y="115.3">RGB</text>
<text x="30.7" y="138.2">RGB</text>
<text x="64.9" y="138.2">RGB</text>
<text x="99.2" y="138.2">RGB</text>
<text x="133.5" y="138.2">RGB</text>
<text x="30.7" y="161">RGB</text>
<text x="64.9" y="161">RGB</text>
<text x="99.2" y="161">RGB</text>
<text x="133.5" y="161">RGB</text>
<text x="30.7" y="183.9">RGB</text>
<text x="64.9" y="183.9">RGB</text>
<text x="99.2" y="183.9">RGB</text>
<text x="133.5" y="183.9">RGB</text>
<text x="178" y="184">Sheet: /WS2812B-LEDs-2/</text>
<text x="178" y="186.7">File: WS2812B-LEDs-2.sch</text>
<text x="178" y="196.9">KiCad E.D.A. kicad (2014-06-29 BZR 4957)-product</text>
<text x="178" y="194.1">Size: A4</text>
<text x="200" y="194.1">Date:</text>
<text x="263" y="194.1">Rev:</text>
<text x="263" y="196.9">Id: 3/3</text>
</g>
<text font-size="2.1" fill="#848400" x="49" y="27.3" transform="rotate(-90 49 27.3)">E_IN</text>
<g font-size="2.1">
<text x="82.3" y="27.7" transform="rotate(-90 82.3 27.7)">E_OUT</text>
<text x="116.6" y="27.5" transform="rotate(-90 116.6 27.5)">F_OUT</text>
<text x="150.9" y="27.9" transform="rotate(-90 150.9 27.9)">G_OUT</text>
<text x="17.5" y="190.7" transform="rotate(-90 17.5 190.7)">E_OUT</text>
<text x="51.8" y="190.7" transform="rotate(-90 51.8 190.7)">F_OUT</text>
<text x="86.1" y="190.7" transform="rotate(-90 86.1 190.7)">G_OUT</text>
</g>
<g font-size="1.8" fill="#840000">
<text x="35" y="11.9">1</text>
<text x="85" y="11.9">2</text>
<text x="135" y="11.9">3</text>
<text x="185" y="11.9">4</text>
<text x="235" y="11.9">5</text>
<text x="285" y="11.9">6</text>
<text x="22.3" y="20.3">1</text>
<text x="42.7" y="20.3">4</text>
<text x="56.6" y="20.3">1</text>
<text x="77" y="20.3">4</text>
<text x="90.9" y="20.3">1</text>
<text x="111.3" y="20.3">4</text>
<text x="125.2" y="20.3">1</text>
<text x="145.6" y="20.3">4</text>
<text x="10.4" y="35.9">A</text>
<text x="22.3" y="30.5">2</text>
<text x="42.7" y="30.5">3</text>
<text x="56.6" y="30.5">2</text>
<text x="77" y="30.5">3</text>
<text x="90.9" y="30.5">2</text>
<text x="111.3" y="30.5">3</text>
<text x="125.2" y="30.5">2</text>
<text x="145.6" y="30.5">3</text>
<text x="285.4" y="35.9">A</text>
<text x="22.3" y="43.2">1</text>
<text x="42.7" y="43.2">4</text>
<text x="56.6" y="43.2">1</text>
<text x="77" y="43.2">4</text>
<text x="90.9" y="43.2">1</text>
<text x="111.3" y="43.2">4</text>
<text x="125.2" y="43.2">1</text>
<text x="145.6" y="43.2">4</text>
<text x="22.3" y="53.3">2</text>
<text x="42.7" y="53.3">3</text>
<text x="56.6" y="53.3">2</text>
<text x="77" y="53.3">3</text>
<text x="90.9" y="53.3">2</text>
<text x="111.3" y="53.3">3</text>
<text x="125.2" y="53.3">2</text>
<text x="145.6" y="53.3">3</text>
<text x="22.3" y="66">1</text>
<text x="42.7" y="66">4</text>
<text x="56.6" y="66">1</text>
<text x="77" y="66">4</text>
<text x="90.9" y="66">1</text>
<text x="111.3" y="66">4</text>
<text x="125.2" y="66">1</text>
<text x="145.6" y="66">4</text>
<text x="22.3" y="76.2">2</text>
<text x="42.7" y="76.2">3</text>
<text x="56.6" y="76.2">2</text>
<text x="77" y="76.2">3</text>
<text x="90.9" y="76.2">2</text>
<text x="111.3" y="76.2">3</text>
<text x="125.2" y="76.2">2</text>
<text x="145.6" y="76.2">3</text>
<text x="10.4" y="85.9">B</text>
<text x="22.3" y="88.9">1</text>
<text x="42.7" y="88.9">4</text>
<text x="56.6" y="88.9">1</text>
<text x="77" y="88.9">4</text>
<text x="90.9" y="88.9">1</text>
<text x="111.3" y="88.9">4</text>
<text x="125.2" y="88.9">1</text>
<text x="145.6" y="88.9">4</text>
<text x="285.4" y="85.9">B</text>
<text x="22.3" y="99.1">2</text>
<text x="42.7" y="99.1">3</text>
<text x="56.6" y="99.1">2</text>
<text x="77" y="99.1">3</text>
<text x="90.9" y="99.1">2</text>
<text x="111.3" y="99.1">3</text>
<text x="125.2" y="99.1">2</text>
<text x="145.6" y="99.1">3</text>
<text x="22.3" y="111.8">1</text>
<text x="42.7" y="111.8">4</text>
<text x="56.6" y="111.8">1</text>
<text x="77" y="111.8">4</text>
<text x="90.9" y="111.8">1</text>
<text x="111.3" y="111.8">4</text>
<text x="125.2" y="111.8">1</text>
<text x="145.6" y="111.8">4</text>
<text x="22.3" y="121.9">2</text>
<text x="42.7" y="121.9">3</text>
<text x="56.6" y="121.9">2</text>
<text x="77" y="121.9">3</text>
<text x="90.9" y="121.9">2</text>
<text x="111.3" y="121.9">3</text>
<text x="125.2" y="121.9">2</text>
<text x="145.6" y="121.9">3</text>
<text x="10.4" y="135.9">C</text>
<text x="22.3" y="134.6">1</text>
<text x="42.7" y="134.6">4</text>
<text x="56.6" y="134.6">1</text>
<text x="77" y="134.6">4</text>
<text x="90.9" y="134.6">1</text>
<text x="111.3" y="134.6">4</text>
<text x="125.2" y="134.6">1</text>
<text x="145.6" y="134.6">4</text>
<text x="285.4" y="135.9">C</text>
<text x="22.3" y="144.8">2</text>
<text x="42.7" y="144.8">3</text>
<text x="56.6" y="144.8">2</text>
<text x="77" y="144.8">3</text>
<text x="90.9" y="144.8">2</text>
<text x="111.3" y="144.8">3</text>
<text x="125.2" y="144.8">2</text>
<text x="145.6" y="144.8">3</text>
<text x="22.3" y="157.5">1</text>
<text x="42.7" y="157.5">4</text>
<text x="56.6" y="157.5">1</text>
<text x="77" y="157.5">4</text>
<text x="90.9" y="157.5">1</text>
<text x="111.3" y="157.5">4</text>
<text x="125.2" y="157.5">1</text>
<text x="145.6" y="157.5">4</text>
<text x="22.3" y="167.6">2</text>
<text x="42.7" y="167.6">3</text>
<text x="56.6" y="167.6">2</text>
<text x="77" y="167.6">3</text>
<text x="90.9" y="167.6">2</text>
<text x="111.3" y="167.6">3</text>
<text x="125.2" y="167.6">2</text>
<text x="145.6" y="167.6">3</text>
<text x="10.4" y="185.9">D</text>
<text x="22.3" y="180.3">1</text>
<text x="42.7" y="180.3">4</text>
<text x="56.6" y="180.3">1</text>
<text x="77" y="180.3">4</text>
<text x="90.9" y="180.3">1</text>
<text x="111.3" y="180.3">4</text>
<text x="125.2" y="180.3">1</text>
<text x="145.6" y="180.3">4</text>
<text x="285.4" y="185.9">D</text>
<text x="22.3" y="190.5">2</text>
<text x="42.7" y="190.5">3</text>
<text x="56.6" y="190.5">2</text>
<text x="77" y="190.5">3</text>
<text x="90.9" y="190.5">2</text>
<text x="111.3" y="190.5">3</text>
<text x="125.2" y="190.5">2</text>
<text x="145.6" y="190.5">3</text>
<text x="35" y="199.9">1</text>
<text x="85" y="199.9">2</text>
<text x="135" y="199.9">3</text>
<text x="185" y="199.9">4</text>
<text x="235" y="199.9">5</text>
<text x="285" y="199.9">6</text>
</g>
<g font-size="1.8" fill="#008484">
<text x="26.3" y="21.2">VCC</text>
<text x="36.7" y="21.2">DIN</text>
<text x="60.6" y="21.2">VCC</text>
<text x="70.9" y="21.2">DIN</text>
<text x="94.9" y="21.2">VCC</text>
<text x="105.2" y="21.2">DIN</text>
<text x="129.2" y="21.2">VCC</text>
<text x="139.5" y="21.2">DIN</text>
<text x="26.3" y="31.4">DOUT</text>
<text x="35.8" y="31.4">GND</text>
<text x="60.6" y="31.4">DOUT</text>
<text x="70.1" y="31.4">GND</text>
<text x="94.9" y="31.4">DOUT</text>
<text x="104.3" y="31.4">GND</text>
<text x="129.2" y="31.4">DOUT</text>
<text x="138.6" y="31.4">GND</text>
<text x="26.3" y="44.1">VCC</text>
<text x="36.7" y="44.1">DIN</text>
<text x="60.6" y="44.1">VCC</text>
<text x="70.9" y="44.1">DIN</text>
<text x="94.9" y="44.1">VCC</text>
<text x="105.2" y="44.1">DIN</text>
<text x="129.2" y="44.1">VCC</text>
<text x="139.5" y="44.1">DIN</text>
<text x="26.3" y="54.2">DOUT</text>
<text x="35.8" y="54.2">GND</text>
<text x="60.6" y="54.2">DOUT</text>
<text x="70.1" y="54.2">GND</text>
<text x="94.9" y="54.2">DOUT</text>
<text x="104.3" y="54.2">GND</text>
<text x="129.2" y="54.2">DOUT</text>
<text x="138.6" y="54.2">GND</text>
<text x="26.3" y="66.9">VCC</text>
<text x="36.7" y="66.9">DIN</text>
<text x="60.6" y="66.9">VCC</text>
<text x="70.9" y="66.9">DIN</text>
<text x="94.9" y="66.9">VCC</text>
<text x="105.2" y="66.9">DIN</text>
<text x="129.2" y="66.9">VCC</text>
<text x="139.5" y="66.9">DIN</text>
<text x="26.3" y="77.1">DOUT</text>
<text x="35.8" y="77.1">GND</text>
<text x="60.6" y="77.1">DOUT</text>
<text x="70.1" y="77.1">GND</text>
<text x="94.9" y="77.1">DOUT</text>
<text x="104.3" y="77.1">GND</text>
<text x="129.2" y="77.1">DOUT</text>
<text x="138.6" y="77.1">GND</text>
<text x="26.3" y="89.8">VCC</text>
<text x="36.7" y="89.8">DIN</text>
<text x="60.6" y="89.8">VCC</text>
<text x="70.9" y="89.8">DIN</text>
<text x="94.9" y="89.8">VCC</text>
<text x="105.2" y="89.8">DIN</text>
<text x="129.2" y="89.8">VCC</text>
<text x="139.5" y="89.8">DIN</text>
<text x="26.3" y="99.9">DOUT</text>
<text x="35.8" y="99.9">GND</text>
<text x="60.6" y="99.9">DOUT</text>
<text x="70.1" y="99.9">GND</text>
<text x="94.9" y="99.9">DOUT</text>
<text x="104.3" y="99.9">GND</text>
<text x="129.2" y="99.9">DOUT</text>
<text x="138.6" y="99.9">GND</text>
<text x="26.3" y="112.6">VCC</text>
<text x="36.7" y="112.6">DIN</text>
<text x="60.6" y="112.6">VCC</text>
<text x="70.9" y="112.6">DIN</text>
<text x="94.9" y="112.6">VCC</text>
<text x="105.2" y="112.6">DIN</text>
<text x="129.2" y="112.6">VCC</text>
<text x="139.5" y="112.6">DIN</text>
<text x="26.3" y="122.8">DOUT</text>
<text x="35.8" y="122.8">GND</text>
<text x="60.6" y="122.8">DOUT</text>
<text x="70.1" y="122.8">GND</text>
<text x="94.9" y="122.8">DOUT</text>
<text x="104.3" y="122.8">GND</text>
<text x="129.2" y="122.8">DOUT</text>
<text x="138.6" y="122.8">GND</text>
<text x="26.3" y="135.5">VCC</text>
<text x="36.7" y="135.5">DIN</text>
<text x="60.6" y="135.5">VCC</text>
<text x="70.9" y="135.5">DIN</text>
<text x="94.9" y="135.5">VCC</text>
<text x="105.2" y="135.5">DIN</text>
<text x="129.2" y="135.5">VCC</text>
<text x="139.5" y="135.5">DIN</text>
<text x="26.3" y="145.7">DOUT</text>
<text x="35.8" y="145.7">GND</text>
<text x="60.6" y="145.7">DOUT</text>
<text x="70.1" y="145.7">GND</text>
<text x="94.9" y="145.7">DOUT</text>
<text x="104.3" y="145.7">GND</text>
<text x="129.2" y="145.7">DOUT</text>
<text x="138.6" y="145.7">GND</text>
<text x="26.3" y="158.4">VCC</text>
<text x="36.7" y="158.4">DIN</text>
<text x="60.6" y="158.4">VCC</text>
<text x="70.9" y="158.4">DIN</text>
<text x="94.9" y="158.4">VCC</text>
<text x="105.2" y="158.4">DIN</text>
<text x="129.2" y="158.4">VCC</text>
<text x="139.5" y="158.4">DIN</text>
<text x="26.3" y="168.5">DOUT</text>
<text x="35.8" y="168.5">GND</text>
<text x="60.6" y="168.5">DOUT</text>
<text x="70.1" y="168.5">GND</text>
<text x="94.9" y="168.5">DOUT</text>
<text x="104.3" y="168.5">GND</text>
<text x="129.2" y="168.5">DOUT</text>
<text x="138.6" y="168.5">GND</text>
<text x="26.3" y="181.2">VCC</text>
<text x="36.7" y="181.2">DIN</text>
<text x="60.6" y="181.2">VCC</text>
<text x="70.9" y="181.2">DIN</text>
<text x="94.9" y="181.2">VCC</text>
<text x="105.2" y="181.2">DIN</text>
<text x="129.2" y="181.2">VCC</text>
<text x="139.5" y="181.2">DIN</text>
<text x="26.3" y="191.4">DOUT</text>
<text x="35.8" y="191.4">GND</text>
<text x="60.6" y="191.4">DOUT</text>
<text x="70.1" y="191.4">GND</text>
<text x="94.9" y="191.4">DOUT</text>
<text x="104.3" y="191.4">GND</text>
<text x="129.2" y="191.4">DOUT</text>
<text x="138.6" y="191.4">GND</text>
</g>
<g font-size="1.4" fill="#008484">
<text x="184.3" y="22.3">C37</text>
<text x="190.7" y="22.3">C39</text>
<text x="197" y="22.3">C41</text>
<text x="203.4" y="22.3">C43</text>
<text x="209.7" y="22.3">C45</text>
<text x="216.1" y="22.3">C47</text>
<text x="222.4" y="22.3">C49</text>
<text x="228.8" y="22.3">C51</text>
<text x="235.1" y="22.3">C53</text>
<text x="241.5" y="22.3">C55</text>
<text x="247.8" y="22.3">C57</text>
<text x="254.2" y="22.3">C59</text>
<text x="260.5" y="22.3">C61</text>
<text x="266.9" y="22.3">C63</text>
<text x="273.2" y="22.3">C65</text>
<text x="279.6" y="22.3">C67</text>
<text x="184.3" y="27">C</text>
<text x="190.7" y="27">C</text>
<text x="197" y="27">C</text>
<text x="203.4" y="27">C</text>
<text x="209.7" y="27">C</text>
<text x="216.1" y="27">C</text>
<text x="222.4" y="27">C</text>
<text x="228.8" y="27">C</text>
<text x="235.1" y="27">C</text>
<text x="241.5" y="27">C</text>
<text x="247.8" y="27">C</text>
<text x="254.2" y="27">C</text>
<text x="260.5" y="27">C</text>
<text x="266.9" y="27">C</text>
<text x="273.2" y="27">C</text>
<text x="279.6" y="27">C</text>
<text x="184.3" y="43.9">C38</text>
<text x="190.7" y="43.9">C40</text>
<text x="197" y="43.9">C42</text>
<text x="203.4" y="43.9">C44</text>
<text x="209.7" y="43.9">C46</text>
<text x="216.1" y="43.9">C48</text>
<text x="222.4" y="43.9">C50</text>
<text x="228.8" y="43.9">C52</text>
<text x="235.1" y="43.9">C54</text>
<text x="241.5" y="43.9">C56</text>
<text x="247.8" y="43.9">C58</text>
<text x="254.2" y="43.9">C60</text>
<text x="260.5" y="43.9">C62</text>
<text x="266.9" y="43.9">C64</text>
<text x="273.2" y="43.9">C66</text>
<text x="279.6" y="43.9">C68</text>
<text x="184.3" y="48.6">C</text>
<text x="190.7" y="48.6">C</text>
<text x="197" y="48.6">C</text>
<text x="203.4" y="48.6">C</text>
<text x="209.7" y="48.6">C</text>
<text x="216.1" y="48.6">C</text>
<text x="222.4" y="48.6">C</text>
<text x="228.8" y="48.6">C</text>
<text x="235.1" y="48.6">C</text>
<text x="241.5" y="48.6">C</text>
<text x="247.8" y="48.6">C</text>
<text x="254.2" y="48.6">C</text>
<text x="260.5" y="48.6">C</text>
<text x="266.9" y="48.6">C</text>
<text x="273.2" y="48.6">C</text>
<text x="279.6" y="48.6">C</text>
</g>
<g font-size="1.1" fill="#008484">
<text x="16.8" y="14.8">+5V</text>
<text x="51.1" y="14.8">+5V</text>
<text x="85.4" y="14.8">+5V</text>
<text x="119.7" y="14.8">+5V</text>
<text x="183.2" y="14.8">+5V</text>
<text x="16.8" y="37.7">+5V</text>
<text x="51.1" y="37.7">+5V</text>
<text x="85.4" y="37.7">+5V</text>
<text x="119.7" y="37.7">+5V</text>
<text x="183.2" y="36.4">+5V</text>
<text x="16.8" y="60.5">+5V</text>
<text x="51.1" y="60.5">+5V</text>
<text x="85.4" y="60.5">+5V</text>
<text x="119.7" y="60.5">+5V</text>
<text x="16.8" y="83.4">+5V</text>
<text x="51.1" y="83.4">+5V</text>
<text x="85.4" y="83.4">+5V</text>
<text x="119.7" y="83.4">+5V</text>
<text x="16.8" y="106.2">+5V</text>
<text x="51.1" y="106.2">+5V</text>
<text x="85.4" y="106.2">+5V</text>
<text x="119.7" y="106.2">+5V</text>
<text x="16.8" y="129.1">+5V</text>
<text x="51.1" y="129.1">+5V</text>
<text x="85.4" y="129.1">+5V</text>
<text x="119.7" y="129.1">+5V</text>
<text x="16.8" y="152">+5V</text>
<text x="51.1" y="152">+5V</text>
<text x="85.4" y="152">+5V</text>
<text x="119.7" y="152">+5V</text>
<text x="16.8" y="174.8">+5V</text>
<text x="51.1" y="174.8">+5V</text>
<text x="85.4" y="174.8">+5V</text>
<text x="119.7" y="174.8">+5V</text>
</g>
</svg>
